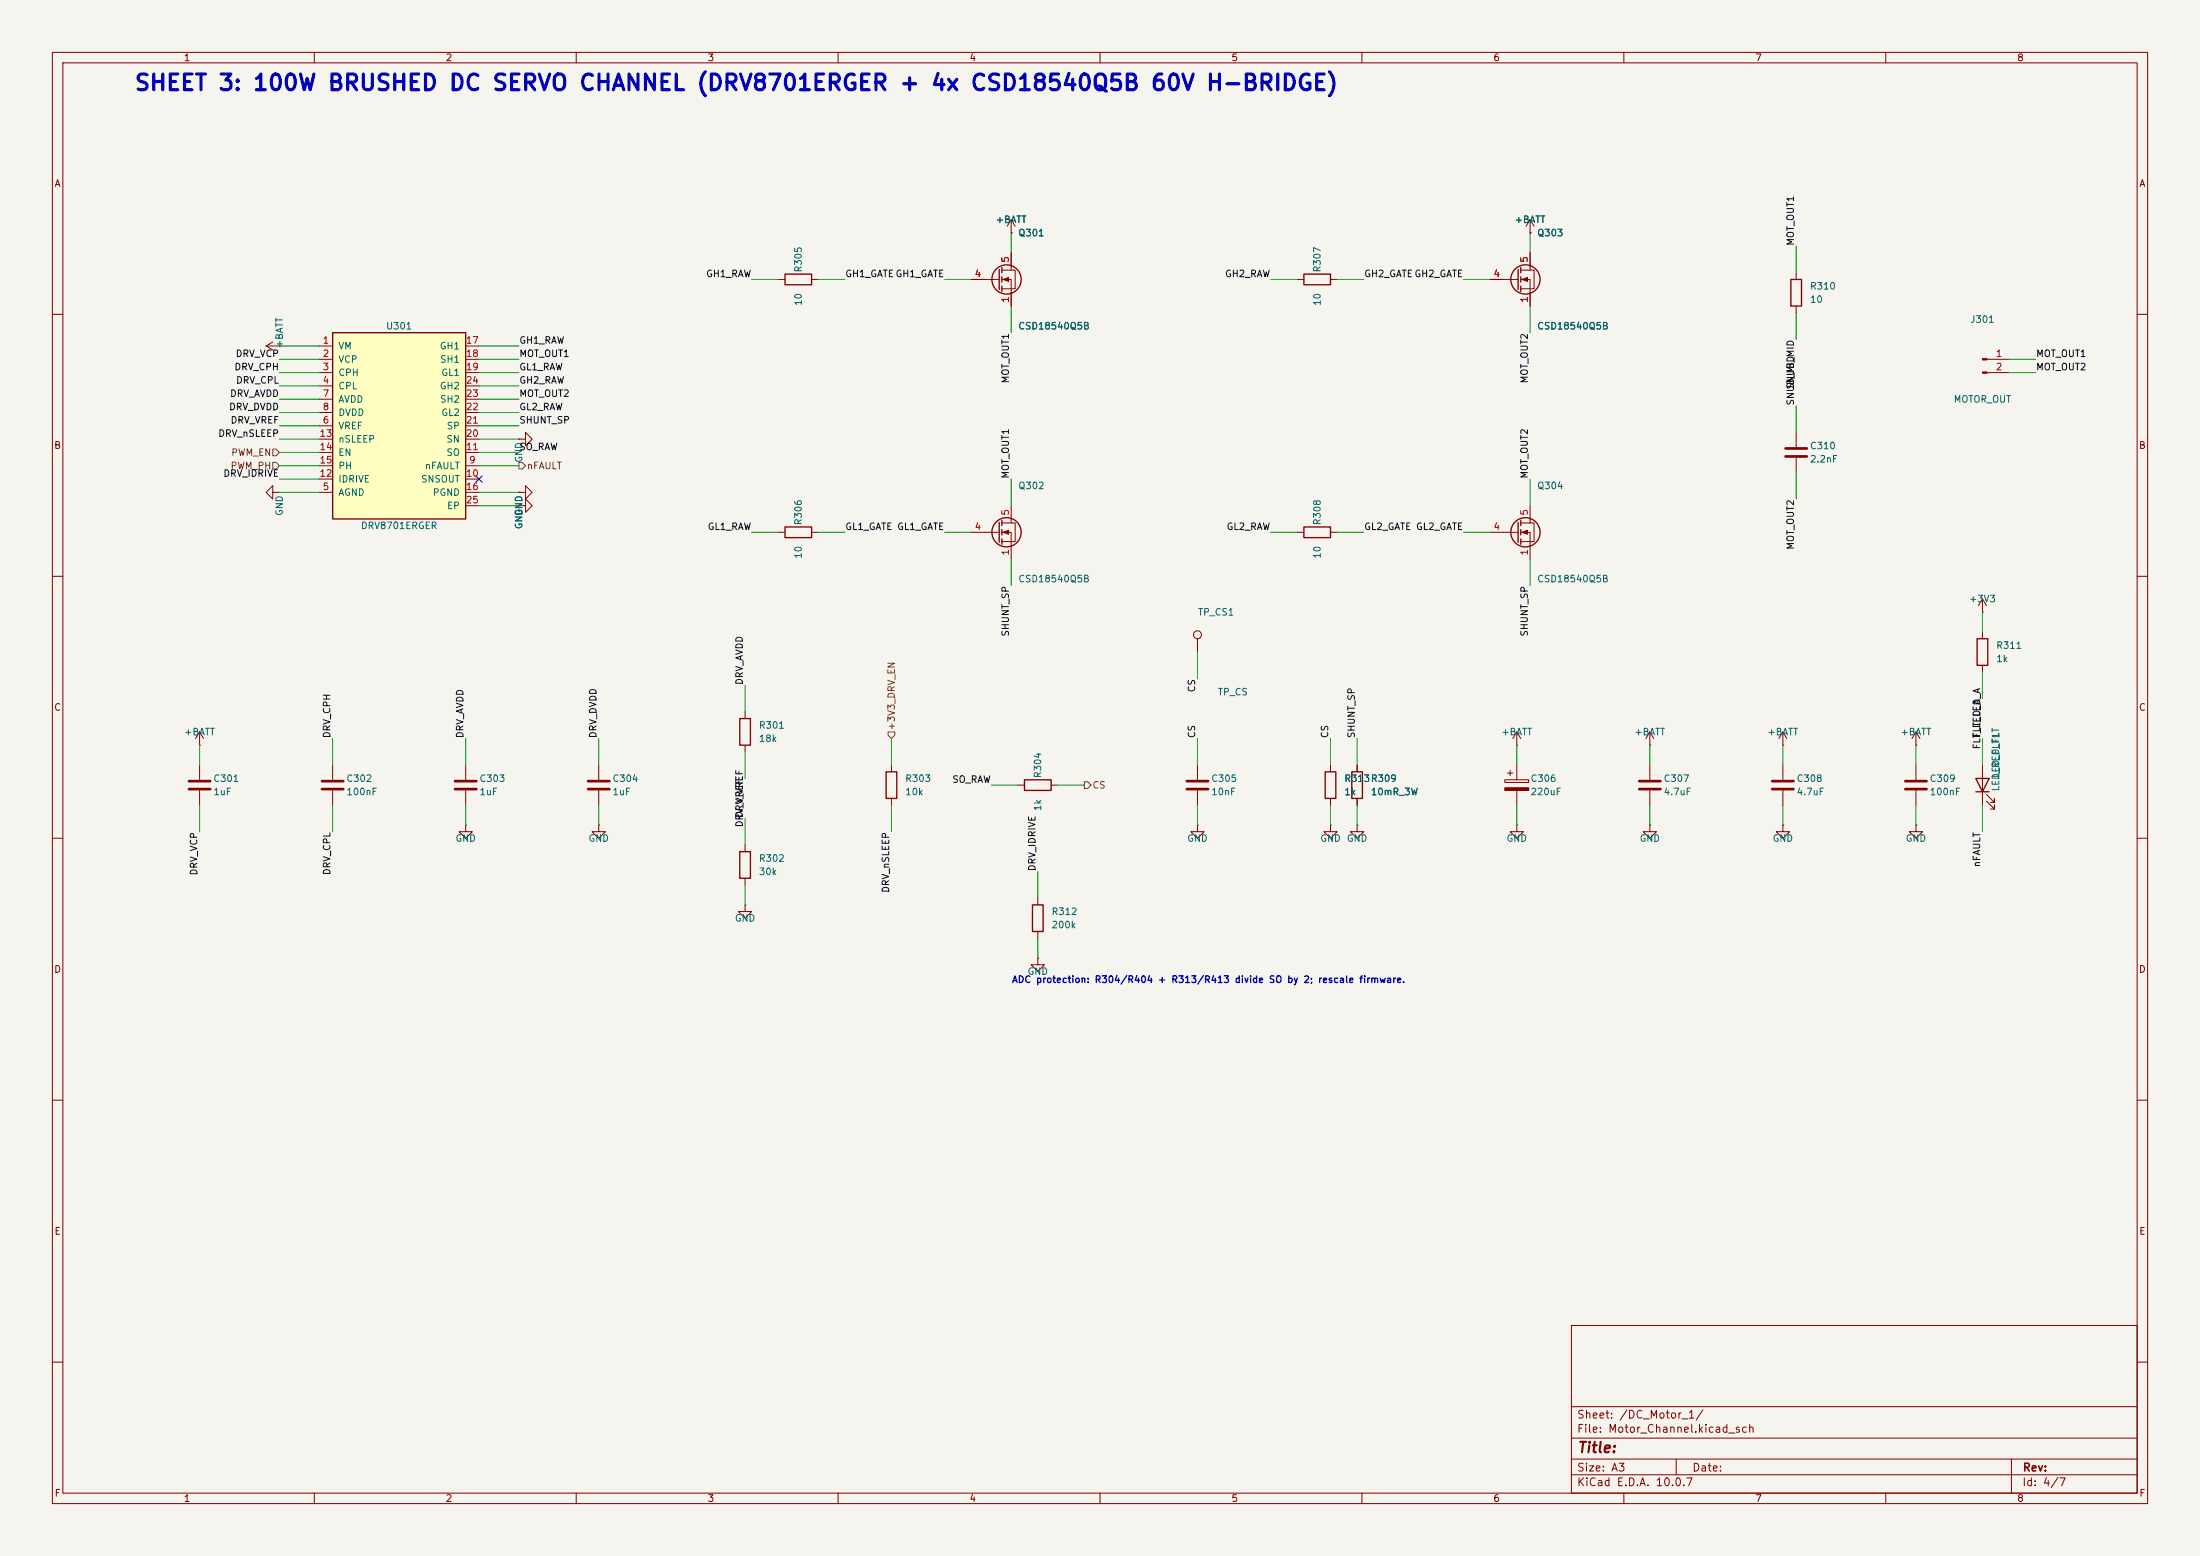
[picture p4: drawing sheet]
<svg xmlns="http://www.w3.org/2000/svg" width="420mm" height="297mm" viewBox="0 0 420 297" stroke-linecap="round" stroke-linejoin="round" font-family="sans-serif">
<path d="M0 0h420v297h-420z" fill="#f5f4ef" stroke="#f5f4ef" stroke-width=".19"/>
<g fill="none" stroke="#840000" stroke-width=".19">
<path d="M10 10h400v277h-400zM12 12h396v273h-396zM60 10v2M110 10v2M160 10v2M210 10v2M260 10v2M310 10v2M360 10v2M148.6 53.3h1.3M154.9 53.3h1.3M185.4 53.3h5.4"/>
<path d="M191.3 51.6h2.5v3.5h-2.5M191.3 53.3h1.7v5.1M193 44.5h.1M193 41.9l-.7 1.3M193 41.9l.8 1.3M193 41.9v2.6M193 48.3v3.3M247.6 53.3h1.3M254 53.3h1.3M284.5 53.3h5.3M290.3 51.6h2.6v3.5h-2.6M290.3 53.3h1.8v5.1"/>
<path d="M292.1 44.5h.1M292.1 41.9l-.8 1.3M292.1 41.9l.8 1.3M292.1 41.9v2.6M292.1 48.3v3.3M10 60h2M50.8 66l1.3 .8M50.8 66h2.5M52.1 65.3l-1.3 .7M53.3 66h.1M379.3 68.6h4.2M379.3 71.1h4.2"/>
<path d="M408 60h2M52.1 94v-1.3l-1.3 1.3 1.3 1.3v-1.3h1.2M53.3 94h.1M99.1 96.5h1.2v-1.2l1.3 1.2-1.3 1.3v-1.3M99.1 96.5h.1M99.1 94h1.2v-1.3l1.3 1.3-1.3 1.3v-1.3M99.1 94h.1M99.1 83.8h1.2v-1.2l1.3 1.2-1.3 1.3v-1.3M99.1 83.8h.1M290.3 99.8h2.6v3.6h-2.6M292.1 96.5v3.3M342.9 82.6v2.7"/>
<path d="M342.9 87.4v2.8M10 110h2M148.6 101.6h1.3M154.9 101.6h1.3M247.6 101.6h1.3M254 101.6h1.3M284.5 101.6h5.3M290.3 101.6h1.8v5.1M378.5 116.8h.1M378.5 114.3l-.8 1.3M378.5 114.3l.7 1.3M378.5 114.3v2.5"/>
<path d="M408 110h2M142.2 135.9v1.3M228.6 121.9v2.6M289.6 139.7l-.8 1.3M289.6 139.7l.7 1.3M289.6 139.7v2.5M315 139.7v2.5M315 139.7l-.8 1.3M315 139.7l.7 1.3M340.4 139.7l-.8 1.3M340.4 139.7l.7 1.3M340.4 139.7v2.5"/>
<path d="M365.8 139.7v2.5M365.8 139.7l-.8 1.3M365.8 139.7l.7 1.3M378.5 120.7v1.2M378.5 127v1.3M10 160h2M63.5 146.1v2.7M63.5 150.9v2.8M114.3 157.5v1.3h1.3l-1.3 1.2-1.3-1.2h1.3M114.3 157.5h.1M114.3 146.1v2.7M114.3 150.9v2.8"/>
<path d="M142.2 142.2v1.3M194.3 149.9h1.3M200.7 149.9h1.2M228.6 157.5v1.3h1.3l-1.3 1.2-1.3-1.2h1.3M228.6 157.5h.1M228.6 146.1v2.7M228.6 150.9v2.8M254 157.5v1.3h1.3l-1.3 1.2-1.3-1.2h1.3M254 157.5h.1M254 146.1v1.2M254 152.4v1.3M259.1 157.5v1.3h1.2l-1.2 1.2-1.3-1.2h1.3"/>
<path d="M259.1 157.5h.1M259.1 146.1v1.2M259.1 152.4v1.3M287.3 148.8h4.5v.6h-4.5zM287.8 147.6h1M288.3 147.1v1M289.6 142.2h.1M289.6 157.5v1.3h1.2l-1.2 1.2-1.3-1.2h1.3M289.6 157.5h.1M289.6 146.1v2.7M289.6 150.9v2.8M315 157.5v1.3h1.2l-1.2 1.2-1.3-1.2h1.3"/>
<path d="M315 157.5h.1M315 142.2h.1M315 146.1v2.7M315 150.9v2.8M340.4 142.2h.1M340.4 146.1v2.7M340.4 150.9v2.8M365.8 157.5v1.3h1.2l-1.2 1.2-1.3-1.2h1.3M365.8 157.5h.1M365.8 142.2h.1M365.8 146.1v2.7M365.8 150.9v2.8"/>
<path d="M378.5 146.1v7.6M379.2 152.9l1.5 1.5v-.7v.7h-.7M379.2 151.6l1.5 1.6v-.8v.8h-.7M408 160h2M10 210h2M408 210h2M300 253h108v32h-108zM10 260h2M300 278.5h108M300 274.5h108M300 268.5h108M320 278.5v3"/>
<path d="M384 278.5v6.5M408 260h2M60 285v2M110 285v2M160 285v2M210 285v2M260 285v2M300 281.5h108M310 285v2M360 285v2"/>
<circle cx="228.6" cy="121.2" r=".76"/>
</g>
<g fill="none" stroke="#840000" stroke-width=".25">
<path d="M149.9 52.3h5v2.1h-5zM190.8 51.4v3.8M191.3 51.1v1M191.3 52.8v1M191.3 54.6v1M248.9 52.3h5.1v2.1h-5.1zM289.8 51.4v3.8M290.3 51.1v1M290.3 52.8v1M290.3 54.6v1M289.8 99.7v3.8M290.3 99.3v1"/>
<path d="M149.9 100.6h5v2h-5zM248.9 100.6h5.1v2h-5.1zM290.3 101.1v1M290.3 102.9v1M141.2 137.2h2.1v5h-2.1zM377.4 121.9h2.1v5.1h-2.1zM195.6 148.8h5.1v2.1h-5.1zM253 147.3h2v5.1h-2zM258.1 147.3h2v5.1h-2zM377.2 148.6h2.5l-1.2 2.5zM377.2 151.1h2.5"/>
<circle cx="192.2" cy="53.3" r="2.79"/>
<circle cx="291.2" cy="53.3" r="2.79"/>
<circle cx="291.2" cy="101.6" r="2.79"/>
</g>
<g fill="none" stroke="#840000" stroke-width=".51">
<path d="M340.9 85.6h4M340.9 87.1h4M61.5 149.1h4M61.5 150.6h4M112.3 149.1h4M112.3 150.6h4M226.6 149.1h4M226.6 150.6h4M312.9 149.1h4.1M312.9 150.6h4.1M338.3 149.1h4.1M338.3 150.6h4.1"/>
<path d="M363.7 149.1h4.1M363.7 150.6h4.1"/>
</g>
<g fill="#840000" stroke="#840000" stroke-width=".19">
<path d="M290.6 53.3l1-.3v.7z"/>
<path d="M290.6 101.6l1-.4v.8z"/>
<path d="M287.3 150.4h4.5v.5h-4.5z"/>
<path d="M378.5 68.5h.8v.2h-.8z"/>
<path d="M378.5 71h.8v.2h-.8z"/>
<path d="M191.5 53.3l1-.3v.7z"/>
</g>
<path d="M63.5 63.5h25.4v35.6h-25.4z" fill="#ffffc2"/>
<g fill="none" stroke="#840000" stroke-width=".25">
<path d="M341.9 53.3h2v5.1h-2zM63.5 63.5h25.4v35.6h-25.4zM190.8 99.7v3.8M191.3 99.3v1M191.3 101.1v1M191.3 102.9v1M169.2 147.3h2v5.1h-2zM141.2 162.6h2.1v5h-2.1zM197.1 172.7h2v5.1h-2z"/>
<circle cx="192.2" cy="101.6" r="2.79"/>
</g>
<g fill="none" stroke="#840000" stroke-width=".19">
<path d="M185.4 53.3h2.6M193 44.5h.1M193 48.3v2.5M193 55.9v2.5M284.5 53.3h2.5M292.1 44.5h.1M292.1 48.3v2.5M292.1 55.9v2.5M342.9 52.1v1.2M342.9 58.4v1.3M61 66h2.5M61 68.6h2.5"/>
<path d="M61 71.1h2.5M61 73.7h2.5M61 76.2h2.5M61 78.7h2.5M88.9 66h2.5M88.9 68.6h2.5M88.9 71.1h2.5M88.9 73.7h2.5M88.9 76.2h2.5M88.9 78.7h2.5M61 94h2.5M61 81.3h2.5"/>
<path d="M61 88.9h2.5M61 91.4h2.5M61 86.4h2.5M61 83.8h2.5M88.9 94h2.5M88.9 81.3h2.5M88.9 88.9h2.5M88.9 91.4h2.5M88.9 86.4h2.5M88.9 83.8h2.5M88.9 96.5h2.5M99.1 94h.1"/>
<path d="M99.1 96.5h.1M191.3 99.8h2.5v3.6h-2.5M193 96.5v3.3M185.4 101.6h5.4M191.3 101.6h1.7v5.1M38.1 139.7l-.8 1.3M38.1 139.7l.8 1.3M38.1 139.7v2.5M38.1 142.2h.1M38.1 146.1v2.7M38.1 150.9v2.8M88.9 157.5v1.3h1.3l-1.3 1.2-1.3-1.2h1.3"/>
<path d="M88.9 157.5h.1M88.9 146.1v2.7M88.9 150.9v2.8M170.2 146.1v1.2M170.2 152.4v1.3M254 146.1v1.2M254 152.4v1.3M259.1 146.1v1.2M259.1 152.4v1.3M340.4 157.5v1.3h1.2l-1.2 1.2-1.3-1.2h1.3M340.4 157.5h.1M142.2 172.7v1.3h1.3l-1.3 1.3-1.2-1.3h1.2"/>
<path d="M142.2 172.7h.1M142.2 161.3v1.3M142.2 167.6v1.3M198.1 171.5v1.2M198.1 177.8v1.3M198.1 182.9v1.3h1.3l-1.3 1.2-1.3-1.2h1.3M198.1 182.9h.1"/>
</g>
<path d="M36.1 149.1h4M36.1 150.6h4M86.9 149.1h4M86.9 150.6h4" fill="none" stroke="#840000" stroke-width=".51"/>
<path d="M191.5 101.6l1-.4v.8z" fill="#840000" stroke="#840000" stroke-width=".19"/>
<path d="M52.1 85.7h.6l.6 .7-.6 .6h-.6zM52.1 88.3h.6l.6 .6-.6 .6h-.6zM99.1 88.3h.6l.6 .6-.6 .6h-.6zM169.5 139.7h1.3v.6l-.6 .7-.7-.7zM207 149.2h.6l.7 .7-.7 .6h-.6z" fill="none" stroke="#725600" stroke-width=".19"/>
<g fill="none" stroke="#009600" stroke-width=".19">
<path d="M143.5 53.3h5.1M156.2 53.3h5.1M180.3 53.3h5.1M193 44.5v3.8M193 58.4v5.1M242.6 53.3h5M255.3 53.3h5M279.4 53.3h5.1M292.1 44.5v3.8M292.1 58.4v5.1M342.9 47v5.1M342.9 59.7v5.1"/>
<path d="M53.3 78.7h7.7M53.3 76.2h7.7M53.3 73.7h7.7M53.3 68.6h7.7M53.3 71.1h7.7M53.3 66h7.7M91.4 78.7h7.7M91.4 76.2h7.7M91.4 73.7h7.7M91.4 68.6h7.7M91.4 71.1h7.7M91.4 66h7.7"/>
<path d="M342.9 77.5v5.1M383.5 68.6h5.1M383.5 71.1h5.1M53.3 83.8h7.7M53.3 81.3h7.7M53.3 88.9h7.7M53.3 94h7.7M53.3 86.4h7.7M53.3 91.4h7.7M91.4 83.8h7.7M91.4 81.3h7.7M91.4 96.5h7.7"/>
<path d="M91.4 88.9h7.7M91.4 94h7.7M91.4 86.4h7.7M193 91.4v5.1M292.1 91.4v5.1M342.9 90.2v5.1M143.5 101.6h5.1M156.2 101.6h5.1M180.3 101.6h5.1M193 106.7v5.1M242.6 101.6h5M255.3 101.6h5"/>
<path d="M279.4 101.6h5.1M292.1 106.7v5.1M378.5 116.8v3.9M142.2 130.8v5.1M228.6 124.5v5M378.5 128.3v5.1M38.1 142.2v3.9M38.1 153.7v5.1M63.5 141v5.1M63.5 153.7v5.1M88.9 141v5.1M88.9 153.7v3.8"/>
<path d="M114.3 141v5.1M114.3 153.7v3.8M142.2 143.5v5.1M142.2 156.2v5.1M170.2 141v5.1M170.2 153.7v5.1M189.2 149.9h5.1M201.9 149.9h5.1M228.6 141v5.1M228.6 153.7v3.8M254 141v5.1M254 153.7v3.8"/>
<path d="M259.1 141v5.1M259.1 153.7v3.8M289.6 142.2v3.9M289.6 153.7v3.8M315 142.2v3.9M315 153.7v3.8M340.4 142.2v3.9M340.4 153.7v3.8M365.8 142.2v3.9M365.8 153.7v3.8M378.5 141v5.1M378.5 153.7v5.1"/>
<path d="M142.2 168.9v3.8M198.1 166.4v5.1M198.1 179.1v3.8"/>
</g>
<path d="M90.8 90.8l1.2 1.2M92 90.8l-1.2 1.2" fill="none" stroke="#000084" stroke-width=".19"/>
<text font-size="3" fill="#0000c2" x="25.5" y="18">SHEET 3: 100W BRUSHED DC SERVO CHANNEL (DRV8701ERGER + 4x CSD18540Q5B 60V H-BRIDGE)</text>
<text font-size="2" fill="#840000" x="301" y="277.8">Title:</text>
<g font-size="1.5" fill="#840000">
<text x="300.9" y="273.8">File: Motor_Channel.kicad_sch</text>
<text x="300.9" y="271.1">Sheet: /DC_Motor_1/</text>
<text x="300.9" y="281.2">Size: A3</text>
<text x="322.9" y="281.2">Date:</text>
<text x="386" y="281.2">Rev:</text>
<text x="300.9" y="284">KiCad E.D.A. 10.0.7</text>
<text x="385.9" y="284">Id: 4/7</text>
</g>
<g font-size="1.3" fill="#840000">
<text x="35" y="12">1</text>
<text x="85" y="12">2</text>
<text x="135" y="12">3</text>
<text x="185" y="12">4</text>
<text x="235" y="12">5</text>
<text x="285" y="12">6</text>
<text x="335" y="12">7</text>
<text x="385" y="12">8</text>
<text x="10.3" y="36">A</text>
<text x="408.3" y="36">A</text>
<text x="10.2" y="86">B</text>
<text x="408.2" y="86">B</text>
<text x="10.2" y="136">C</text>
<text x="408.2" y="136">C</text>
<text x="10.2" y="186">D</text>
<text x="408.2" y="186">D</text>
<text x="10.3" y="236">E</text>
<text x="408.3" y="236">E</text>
<text x="10.3" y="286">F</text>
<text x="35" y="287">1</text>
<text x="85" y="287">2</text>
<text x="135" y="287">3</text>
<text x="185" y="287">4</text>
<text x="235" y="287">5</text>
<text x="285" y="287">6</text>
<text x="335" y="287">7</text>
<text x="385" y="287">8</text>
<text x="408.3" y="286">F</text>
</g>
<g font-size="1.3" fill="#006464">
<text x="190" y="42.9">+BATT</text>
<text x="194.3" y="45.4">Q301</text>
<text x="289" y="42.9">+BATT</text>
<text x="293.4" y="45.4">Q303</text>
<text x="153.4" y="52.1" transform="rotate(-90 153.4 52.1)">R305</text>
<text x="252.4" y="52.1" transform="rotate(-90 252.4 52.1)">R307</text>
<text x="153.4" y="58.5" transform="rotate(-90 153.4 58.5)">10</text>
<text x="252.4" y="58.5" transform="rotate(-90 252.4 58.5)">10</text>
<text x="345.4" y="55.6">R310</text>
<text x="345.4" y="58.1">10</text>
<text x="73.6" y="63.2">U301</text>
<text x="194.3" y="63.2">CSD18540Q5B</text>
<text x="293.4" y="63.2">CSD18540Q5B</text>
<text x="376" y="61.9">J301</text>
<text x="54.3" y="66.6" transform="rotate(-90 54.3 66.6)">+BATT</text>
<text x="64.5" y="67">VM</text>
<text x="64.5" y="69.5">VCP</text>
<text x="83.8" y="67">GH1</text>
<text x="83.9" y="69.5">SH1</text>
<text x="64.5" y="72.1">CPH</text>
<text x="64.5" y="74.6">CPL</text>
<text x="64.5" y="77.2">AVDD</text>
<text x="83.8" y="74.6">GH2</text>
<text x="83.9" y="77.2">SH2</text>
<text x="84.1" y="72.1">GL1</text>
<text x="372.9" y="77.2">MOTOR_OUT</text>
<text x="64.5" y="82.2">VREF</text>
<text x="64.5" y="79.7">DVDD</text>
<text x="84.1" y="79.7">GL2</text>
<text x="85.2" y="82.2">SP</text>
<text x="64.5" y="84.8">nSLEEP</text>
<text x="64.5" y="87.3">EN</text>
<text x="64.5" y="89.9">PH</text>
<text x="81" y="89.9">nFAULT</text>
<text x="85.1" y="87.3">SO</text>
<text x="85.1" y="84.8">SN</text>
<text x="100" y="88.4" transform="rotate(-90 100 88.4)">GND</text>
<text x="345.4" y="86.1">C310</text>
<text x="345.4" y="88.6">2.2nF</text>
<text x="64.5" y="94.9">AGND</text>
<text x="64.5" y="92.4">IDRIVE</text>
<text x="80.3" y="92.4">SNSOUT</text>
<text x="82.5" y="94.9">PGND</text>
<text x="194.3" y="93.7">Q302</text>
<text x="293.4" y="93.7">Q304</text>
<text x="54.3" y="98.6" transform="rotate(-90 54.3 98.6)">GND</text>
<text x="68.8" y="101.3">DRV8701ERGER</text>
<text x="85.2" y="97.5">EP</text>
<text x="100" y="101.1" transform="rotate(-90 100 101.1)">GND</text>
<text x="100" y="98.6" transform="rotate(-90 100 98.6)">GND</text>
<text x="153.4" y="100.4" transform="rotate(-90 153.4 100.4)">R306</text>
<text x="252.4" y="100.4" transform="rotate(-90 252.4 100.4)">R308</text>
<text x="153.4" y="106.7" transform="rotate(-90 153.4 106.7)">10</text>
<text x="252.4" y="106.7" transform="rotate(-90 252.4 106.7)">10</text>
<text x="194.3" y="111.5">CSD18540Q5B</text>
<text x="293.4" y="111.5">CSD18540Q5B</text>
<text x="228.6" y="117.8">TP_CS1</text>
<text x="375.8" y="115.3">+3V3</text>
<text x="381" y="124.2">R311</text>
<text x="381" y="126.7">1k</text>
<text x="232.4" y="133">TP_CS</text>
<text x="35" y="140.7">+BATT</text>
<text x="144.8" y="139.4">R301</text>
<text x="144.8" y="141.9">18k</text>
<text x="286.5" y="140.7">+BATT</text>
<text x="311.9" y="140.7">+BATT</text>
<text x="337.3" y="140.7">+BATT</text>
<text x="362.7" y="140.7">+BATT</text>
<text x="40.6" y="149.6">C301</text>
<text x="66" y="149.6">C302</text>
<text x="91.4" y="149.6">C303</text>
<text x="116.8" y="149.6">C304</text>
<text x="172.7" y="149.6">R303</text>
<text x="199.1" y="148.6" transform="rotate(-90 199.1 148.6)">R304</text>
<text x="231.1" y="149.6">C305</text>
<text x="256.5" y="149.6">R313R309</text>
<text x="292.1" y="149.6">C306</text>
<text x="317.5" y="149.6">C307</text>
<text x="342.9" y="149.6">C308</text>
<text x="368.3" y="149.6">C309</text>
<text x="382" y="148.6" transform="rotate(-90 382 148.6)">LED_FLT1</text>
<text x="40.6" y="152.1">1uF</text>
<text x="66" y="152.1">100nF</text>
<text x="91.4" y="152.1">1uF</text>
<text x="116.8" y="152.1">1uF</text>
<text x="172.7" y="152.1">10k</text>
<text x="199.1" y="154.9" transform="rotate(-90 199.1 154.9)">1k</text>
<text x="231.1" y="152.1">10nF</text>
<text x="256.5" y="152.1">1k</text>
<text x="261.6" y="152.1">10mR_3W</text>
<text x="292.1" y="152.1">220uF</text>
<text x="317.5" y="152.1">4.7uF</text>
<text x="342.9" y="152.1">4.7uF</text>
<text x="368.3" y="152.1">100nF</text>
<text x="382" y="151.1" transform="rotate(-90 382 151.1)">LED_RED_FLT</text>
<text x="86.8" y="161">GND</text>
<text x="112.2" y="161">GND</text>
<text x="226.5" y="161">GND</text>
<text x="251.9" y="161">GND</text>
<text x="257" y="161">GND</text>
<text x="287.5" y="161">GND</text>
<text x="312.9" y="161">GND</text>
<text x="338.3" y="161">GND</text>
<text x="363.7" y="161">GND</text>
<text x="144.8" y="164.8">R302</text>
<text x="144.8" y="167.3">30k</text>
<text x="140.2" y="176.2">GND</text>
<text x="200.6" y="175">R312</text>
<text x="200.6" y="177.5">200k</text>
<text x="196.1" y="186.4">GND</text>
</g>
<g font-size="1.3" fill="#0f0f0f">
<text x="342.8" y="47" transform="rotate(-90 342.8 47)">MOT_OUT1</text>
<text x="134.7" y="53.2">GH1_RAW</text>
<text x="161.3" y="53.2">GH1_GATEGH1_GATE</text>
<text x="233.8" y="53.2">GH2_RAW</text>
<text x="260.3" y="53.2">GH2_GATEGH2_GATE</text>
<text x="99" y="65.9">GH1_RAW</text>
<text x="44.6" y="71">DRV_CPH</text>
<text x="44.9" y="68.5">DRV_VCP</text>
<text x="99" y="68.5">MOT_OUT1</text>
<text x="99" y="71">GL1_RAW</text>
<text x="388.6" y="71">MOT_OUT2</text>
<text x="388.6" y="68.5">MOT_OUT1</text>
<text x="43.8" y="76.1">DRV_AVDD</text>
<text x="44.9" y="73.5">DRV_CPL</text>
<text x="99" y="73.5">GH2_RAW</text>
<text x="99" y="76.1">MOT_OUT2</text>
<text x="192.9" y="73.3" transform="rotate(-90 192.9 73.3)">MOT_OUT1</text>
<text x="292" y="73.3" transform="rotate(-90 292 73.3)">MOT_OUT2</text>
<text x="342.8" y="77.5" transform="rotate(-90 342.8 77.5)">SNUB_MID</text>
<text x="342.8" y="74.4" transform="rotate(-90 342.8 74.4)">SNUB_MID</text>
<text x="41.6" y="83.7">DRV_nSLEEP</text>
<text x="43.6" y="78.6">DRV_DVDD</text>
<text x="43.9" y="81.2">DRV_VREF</text>
<text x="99" y="81.2">SHUNT_SP</text>
<text x="99" y="78.6">GL2_RAW</text>
<text x="99" y="86.2">SO_RAW</text>
<text x="42.5" y="91.3">DRV_IDRIVE</text>
<text x="192.9" y="91.5" transform="rotate(-90 192.9 91.5)">MOT_OUT1</text>
<text x="292" y="91.5" transform="rotate(-90 292 91.5)">MOT_OUT2</text>
<text x="135" y="101.5">GL1_RAW</text>
<text x="161.3" y="101.5">GL1_GATE GL1_GATE</text>
<text x="234.1" y="101.5">GL2_RAW</text>
<text x="260.3" y="101.5">GL2_GATE GL2_GATE</text>
<text x="342.8" y="105" transform="rotate(-90 342.8 105)">MOT_OUT2</text>
<text x="192.9" y="121.6" transform="rotate(-90 192.9 121.6)">SHUNT_SP</text>
<text x="292" y="121.6" transform="rotate(-90 292 121.6)">SHUNT_SP</text>
<text x="142.1" y="130.8" transform="rotate(-90 142.1 130.8)">DRV_AVDD</text>
<text x="228.5" y="132.2" transform="rotate(-90 228.5 132.2)">CS</text>
<text x="63.4" y="141" transform="rotate(-90 63.4 141)">DRV_CPH</text>
<text x="88.8" y="141" transform="rotate(-90 88.8 141)">DRV_AVDD</text>
<text x="114.2" y="141" transform="rotate(-90 114.2 141)">DRV_DVDD</text>
<text x="228.5" y="141" transform="rotate(-90 228.5 141)">CS</text>
<text x="253.9" y="141" transform="rotate(-90 253.9 141)">CS</text>
<text x="259" y="141" transform="rotate(-90 259 141)">SHUNT_SP</text>
<text x="378.3" y="143.1" transform="rotate(-90 378.3 143.1)">FLT_LED_A</text>
<text x="181.7" y="149.7">SO_RAW</text>
<text x="142.1" y="158" transform="rotate(-90 142.1 158)">DRV_VREF</text>
<text x="142.1" y="156.2" transform="rotate(-90 142.1 156.2)">DRV_VREF</text>
<text x="38" y="167.2" transform="rotate(-90 38 167.2)">DRV_VCP</text>
<text x="63.4" y="167.1" transform="rotate(-90 63.4 167.1)">DRV_CPL</text>
<text x="198" y="166.4" transform="rotate(-90 198 166.4)">DRV_IDRIVE</text>
<text x="378.3" y="165.6" transform="rotate(-90 378.3 165.6)">nFAULT</text>
<text x="170.1" y="170.5" transform="rotate(-90 170.1 170.5)">DRV_nSLEEP</text>
</g>
<g font-size="1.3" fill="#a90000">
<text x="186" y="53.2">4</text>
<text x="192.9" y="50.3" transform="rotate(-90 192.9 50.3)">5</text>
<text x="285" y="53.2">4</text>
<text x="292" y="50.3" transform="rotate(-90 292 50.3)">5</text>
<text x="192.9" y="57.9" transform="rotate(-90 192.9 57.9)">1</text>
<text x="292" y="57.9" transform="rotate(-90 292 57.9)">1</text>
<text x="61.5" y="65.9">1</text>
<text x="88.8" y="65.9">17</text>
<text x="61.5" y="68.4">2</text>
<text x="61.5" y="71">3</text>
<text x="88.8" y="68.4">18</text>
<text x="88.8" y="71">19</text>
<text x="380.9" y="68.4">1</text>
<text x="380.9" y="71">2</text>
<text x="61.5" y="73.5">4</text>
<text x="61.5" y="76.1">7</text>
<text x="88.8" y="76.1">23</text>
<text x="88.8" y="73.5">24</text>
<text x="60.9" y="83.7">13</text>
<text x="61.5" y="81.1">6</text>
<text x="61.5" y="78.6">8</text>
<text x="88.8" y="83.7">20</text>
<text x="88.8" y="81.1">21</text>
<text x="88.8" y="78.6">22</text>
<text x="60.9" y="86.2">14</text>
<text x="60.9" y="88.8">15</text>
<text x="88.8" y="86.2">11</text>
<text x="89.4" y="88.8">9</text>
<text x="60.9" y="91.3">12</text>
<text x="61.5" y="93.8">5</text>
<text x="88.8" y="91.3">10</text>
<text x="88.8" y="93.8">16</text>
<text x="88.8" y="96.4">25</text>
<text x="186" y="101.5">4</text>
<text x="192.9" y="98.5" transform="rotate(-90 192.9 98.5)">5</text>
<text x="285" y="101.5">4</text>
<text x="292" y="98.5" transform="rotate(-90 292 98.5)">5</text>
<text x="192.9" y="106.1" transform="rotate(-90 192.9 106.1)">1</text>
<text x="292" y="106.1" transform="rotate(-90 292 106.1)">1</text>
</g>
<g font-size="1.3" fill="#725600">
<text x="43.9" y="89.9">PWM_PH</text>
<text x="44" y="87.3">PWM_EN</text>
<text x="100.5" y="89.9">nFAULT</text>
<text x="171.1" y="139.5" transform="rotate(-90 171.1 139.5)">+3V3_DRV_EN</text>
<text x="208.4" y="150.8">CS</text>
</g>
<text font-size="1.3" fill="#0000c2" x="193.1" y="187.9">ADC protection: R304/R404 + R313/R413 divide SO by 2; rescale firmware.</text>
</svg>
